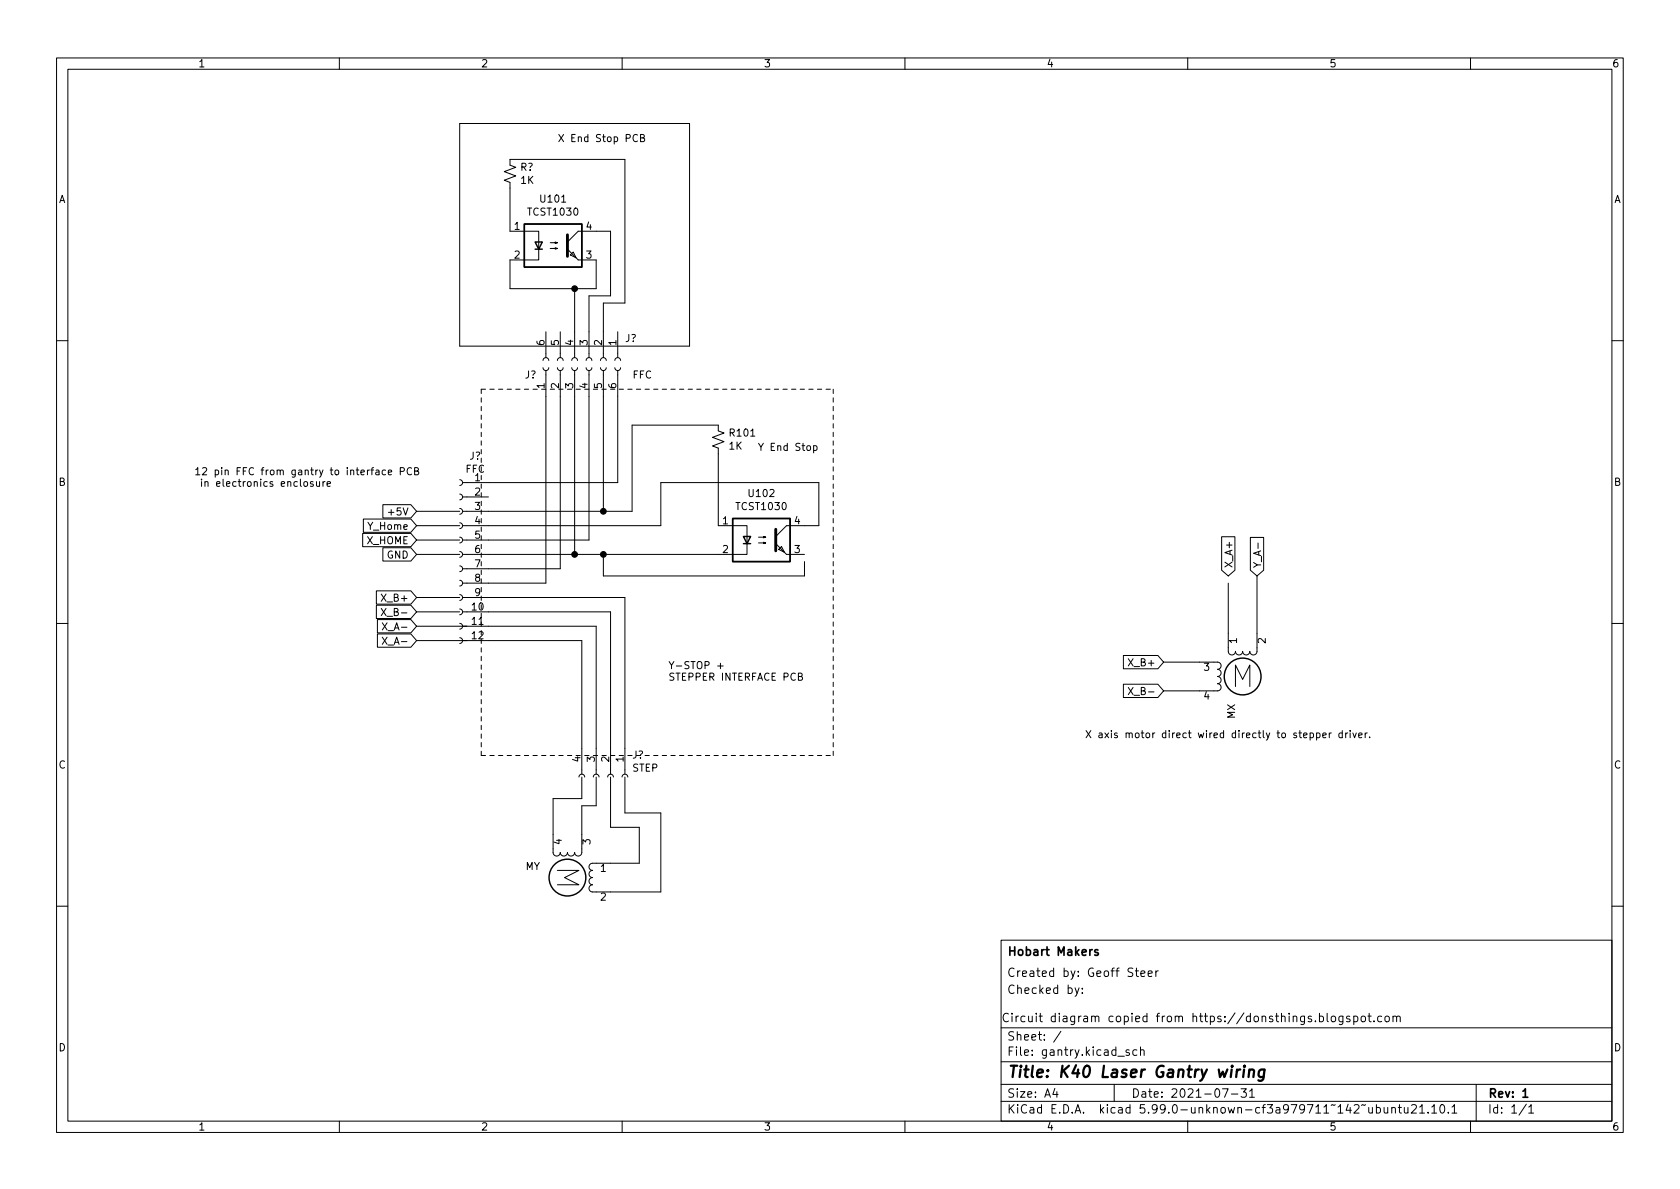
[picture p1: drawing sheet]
<svg xmlns="http://www.w3.org/2000/svg" width="297mm" height="210mm" viewBox="0 0 297 210" stroke-linecap="round" stroke-linejoin="round" font-family="sans-serif">
<g fill="none" stroke="#000" stroke-width=".18">
<path d="M10 10.2h277v190.1h-277zM12 12.2h273v186.1h-273zM60 10.2v2M110 10.2v2M160 10.2v2M210 10.2v2M260 10.2v2M81.3 21.8h40.6v39.4h-40.6zM98.8 23.8l.8 1.2M99.6 23.8l-.8 1.2M96.5 58.7v4.5M97.3 43.9h1.3l-.4 .2v-.3l.4 .1"/>
<path d="M97.3 42.9h1.3l-.4 .1v-.2l.4 .1M99.1 58.7v4.5M100.3 44.1l1.9 1.9h3.2v5h-15.2v-5h5v-5.1h-5v-8.6l-1-.4 2-.8-2-.8 2-.7-1-.4v-1h20.3v25.4h-3.8v9.6M100.3 42.8l1.9-1.9h5.7v11.4h-3.8v10.9M100.8 45.1l.5-.5 .6 1zM101.6 51v12.2M109.2 58.7v4.5M10 60.2h2M96 63.7l.2-.3 .3-.2 .4 .2 .1 .3M96 65l.2 .4 .3 .1 .4-.1 .1-.4M96.5 65.5v37.6h-14.7M98.6 63.7l.1-.3 .4-.2 .3 .2 .2 .3"/>
<path d="M98.6 65l.1 .4 .4 .1 .3-.1 .2-.4M99.1 65.5v35.1h-17.3M101.1 63.7l.1-.3 .4-.2 .4 .2 .1 .3M101.1 65l.1 .4 .4 .1 .4-.1 .1-.4M101.6 65.5v32.5M103.6 63.7l.2-.3 .3-.2 .4 .2 .1 .3M103.6 65l.2 .4 .3 .1 .4-.1 .1-.4M104.1 65.5v30h-22.3M106.2 63.7l.1-.3 .4-.2 .3 .2 .2 .3M106.2 65l.1 .4 .4 .1 .3-.1 .2-.4M106.7 65.5v24.9M108.7 63.7l.2-.3 .3-.2 .4 .2 .1 .3"/>
<path d="M108.7 65l.2 .4 .3 .1 .4-.1 .1-.4M109.2 65.5v19.8h-27.4M134.1 78.4l.4 .7 .5-.7M134.5 79.1v.6M285 60.2h2M53.8 85.3l.2-.1 .3 .1 .1 .5-.1 .1-.3 .1-.2-.1zM55.4 85.2h-.4l-.1 .1v.2l.5 .1v.3h-.5M56 85.2v.7l.3 .1 .2-.1M56.5 85.2v.8M57.1 85.2v.8M57.5 85.2l-.4 .2M57.8 85.6l.6-.1v-.3h-.4l-.2 .1 .1 .6h.5"/>
<path d="M64.1 94.3h8.5l1.1 1.2-1.1 1.2h-8.5zM64.2 91.8h8.4l1.1 1.2-1.1 1.1h-8.4zM66.5 83.2h.5v.8M67 83.4l-.4 .1-.2 .2 .2 .3 .4-.1M67.7 96.9h4.9l1.1 1.1-1.1 1.2h-4.9zM67.7 89.2h4.9l1.1 1.2-1.1 1.2h-4.9zM68.2 83.2l-.4-.1-.2 .3 .1 .5h.5M68.7 83.5l.6-.1-.1-.2-.4-.1-.1 .2v.6h.5M70.8 83.4l.6-.1 .1-.2-.1-.3-.6-.1v1.3M72.8 82.8a.6 .6 0 0 0-.9 .4 .6 .6 0 0 0 .6 .8l.3-.2M73.3 83.3l.6-.1 .1-.1-.1-.3-.6-.1v1.3h.5l.2-.2v-.3l-.3-.2M73.7 98h7.6"/>
<path d="M73.7 95.5h7.6M73.7 93h7.6M73.7 90.4h7.6M81.3 97.5l.3 .2 .2 .3-.2 .4-.3 .1M81.3 95l.3 .1 .2 .4-.2 .4-.3 .1M81.3 92.5l.3 .1 .2 .4-.2 .3-.3 .2M81.3 89.9l.3 .2 .2 .3-.2 .4-.3 .1M81.3 87.4l.3 .1 .2 .4-.2 .3-.3 .2M81.3 84.8l.3 .2 .2 .3-.2 .4-.3 .1M81.8 90.4h30v-15.2h15.2v1l1 .4-2 .7 2 .8-2 .8 1 .3v13.8h5.1v5h-50.3M81.8 93h35v-7.7h28v7.7h-5.7l-1.9 1.9M81.8 87.9h4.6"/>
<path d="M106.7 98v3.8h35.5v-2.5M134.1 96h1.3l-.4 .1v-.2l.4 .1M134.1 95h1.3l-.4 .1v-.2l.4 .1M137.2 96.1l1.9 1.9h3.1M137.7 97.1l.5-.5 .5 1.1zM216 94.9h2.3v5.9l-1.1 1-1.2-1zM221.1 95h2.3v5.8l-1.2 1-1.1-1zM222.4 96v1M10 110.2h2M66.5 104.5h6.1l1.1 1.2-1.1 1.1h-6.1zM66.5 107h6.1l1.1 1.2-1.1 1.2h-6.1zM66.7 112.1h5.9l1.1 1.2-1.1 1.2h-5.9z"/>
<path d="M66.7 109.6h5.9l1.1 1.1-1.1 1.2h-5.9zM67.4 107.6l.9 1.3M67.6 112.7l.8 1.2M67.6 110.1l.8 1.3M68.3 107.6l-.9 1.3M68.4 112.7l-.8 1.2M68.4 110.1l-.8 1.3M73.7 113.3h29.2v23.6M73.7 110.7h31.7v26.2M73.7 108.2h7.6M73.7 105.7h7.6M81.3 112.8l.3 .1 .2 .4-.2 .3-.3 .2"/>
<path d="M81.3 110.2l.3 .2 .2 .3-.2 .4-.3 .1M81.3 107.7l.3 .1 .2 .4-.2 .4-.3 .1M81.3 105.2l.3 .1 .2 .4-.2 .3-.3 .2M81.3 102.6l.3 .2 .2 .3-.2 .4-.3 .1M81.3 100.1l.3 .1 .2 .4-.2 .3-.3 .2M81.8 108.2h26.1v28.7M81.8 105.7h28.7v31.2M126.9 117.8h1M127.4 117.3v1M141.2 119.6h.5l.1-.2v-.3l-.6-.1v1.3h.5l.1-.1 .1-.3-.3-.3M198.6 115.9h6.1l1 1.2-1 1.2h-6.1zM205.7 117.1h9.6a.64 .64 0 0 1 .6 .6 .64 .64 0 0 1-.6 .7 .64 .64 0 0 1 .6 .6 .64 .64 0 0 1-.6 .6 .64 .64 0 0 1 .6 .7 .64 .64 0 0 1-.6 .6 .64 .64 0 0 1 .6 .6 .64 .64 0 0 1-.6 .7h-9.6"/>
<path d="M222.2 101.8v13.4a.64 .64 0 0 1-.6 .6 .64 .64 0 0 1-.6-.6 .64 .64 0 0 1-.7 .6 .64 .64 0 0 1-.6-.6 .64 .64 0 0 1-.6 .6 .64 .64 0 0 1-.7-.6 .64 .64 0 0 1-.6 .6 .64 .64 0 0 1-.6-.6v-12.1M285 110.2h2M102.4 137.4l.1-.4 .4-.1 .3 .1 .2 .4M102.9 137.4v3.8h-5.1v9.5a.64 .64 0 0 0 .6 .7 .64 .64 0 0 0 .7-.7 .64 .64 0 0 0 .6 .7 .64 .64 0 0 0 .6-.7 .64 .64 0 0 0 .7 .7 .64 .64 0 0 0 .6-.7 .64 .64 0 0 0 .6 .7 .64 .64 0 0 0 .7-.7v-8.2h2.5v-5.1M104.9 137.4l.2-.4 .3-.1 .4 .1 .1 .4M107.4 137.4l.2-.4 .3-.1 .4 .1 .2 .4M107.9 137.4v8.9h5.1v6.3h-8.2a.64 .64 0 0 0-.7 .7 .64 .64 0 0 0 .7 .6 .64 .64 0 0 0-.7 .7 .64 .64 0 0 0 .7 .6 .64 .64 0 0 0-.7 .6 .64 .64 0 0 0 .7 .7 .64 .64 0 0 0-.7 .6 .64 .64 0 0 0 .7 .6h12v-13.9h-6.3v-6.4M110 137.4l.1-.4 .4-.1 .3 .1 .2 .4M198.6 121h6.1l1 1.2-1 1.1h-6.1zM199.5 121.6l.8 1.2M200.3 121.6l-.8 1.2M218.4 121.4v-3.8l1.3 2.5 1.3-2.5v3.8"/>
<path d="M231.6 129.7l.4-.1 .2 .3-.1 .5h-.5M231.6 129.6v1.3M232.8 129.7l.4-.1 .2 .3-.1 .5h-.5M232.8 129.6v1.3M233.9 130l.6-.1-.1-.2-.3-.1-.2 .2v.6h.5M235 129.6v.9M235.4 129.6l-.4 .3M237.3 129.7l-.3-.1-.3 .3 .1 .5h.5M237.3 129.2v1.3M237.9 129.6v.9M238.3 129.6l-.4 .3M238.7 129.2v.1"/>
<path d="M238.7 129.6v.9M239.2 129.6l.3 .9 .3-.9M240.2 130l.6-.1v-.2l-.4-.1-.2 .2 .1 .6h.5M241.4 129.6v.9M241.7 129.6l-.3 .3M242.2 130.3v.2M98.6 153.9h3.8l-2.6 1.3 2.6 1.3h-3.8M10 160.2h2M177 166.3h108v32h-108zM190.1 174.7l.3 1M190.8 174.7l-.5 1.3-.2 .2M191.4 175.5v.2"/>
<path d="M191.4 174.8v.1M200.7 171.7h.6M200.9 171.2v1.3l.4 .2M201.7 172.2l.7-.2v-.2l-.5-.1-.2 .2 .1 .7h.6M203 172.2l.7-.2-.1-.2-.4-.1-.2 .2 .1 .7h.5M204.4 171.7v1M204.8 171.7l-.3 .1-.1 .2M233.3 179.8l.4-.1 .3 .3v.4l-.1 .2h-.6M233.3 179.2v1.5M234.6 179.2v1.3l.3 .2M235.5 179.8l.4-.1 .2 .3v.4l-.2 .3-.4-.1-.1-.2v-.4zM237.4 179.7v1.2l-.3 .3-.3-.1"/>
<path d="M237.4 179.8l-.4-.1-.3 .3v.4l.2 .2h.5M238.6 179.8l-.3-.1-.2 .2v.2l.5 .2v.3h-.5M239.4 179.8l.4-.1 .3 .3v.4l-.2 .2h-.5M239.4 179.7v1.5M240.8 179.8l.3-.1 .3 .3v.4l-.3 .3-.3-.1-.2-.2v-.4zM241.9 179.7h.5M242.1 179.2v1.3l.3 .2M244.3 179.8l-.4-.1-.3 .3v.4l.1 .2h.6M245 179.8l.4-.1 .2 .3v.4l-.2 .3-.4-.1-.1-.2v-.4zM246.3 179.8l.2-.1 .4 .1v.9M246.3 179.7v1M246.9 179.9l.2-.2 .4 .1 .1 .9"/>
<path d="M285 160.2h2M60 198.3v2M110 198.3v2M160 198.3v2M177 194.8h108M177 191.8h108M177 187.8h108M177 181.8h108M186.5 192.5l-.4 1h1M186.9 193v1M187.6 182.4l-1.3 1.9M197 191.8v3"/>
<path d="M199.6 185.7l-.3-.1-.2 .2v.3l.5 .1v.4h-.5M201 185.7l-.4-.1-.3 .3v.4l.1 .3h.6M201.6 185.8l.3-.2 .3 .1 .1 .9M201.6 185.1v1.5M210 198.3v2M216.1 192.5h1l-.6 1.5M217.7 193.5h1.2M219.4 192.5h1l-.5 .6 .4 .1v.7l-.2 .1h-.5l-.2-.1M220.9 193l.5-.5v1.5M220.9 194h.9M242.9 180.5v.2M243.4 195.9l.4-.1 .3 .3v.4l-.2 .3h-.5"/>
<path d="M243.4 195.3v1.5M244.7 195.8l.1 1h.3l.3-.1M245.4 195.8v1M246.1 196l.2-.2 .3 .1 .1 .9M246.1 195.8v1M247.2 195.8h.6M247.4 195.3v1.3l.4 .2M248.3 195.8l.1 1h.3l.2-.1M248.9 195.8v1M249.6 195.5l.5-.2 .3 .2v.3l-.9 1h.9M251 195.8l.4-.5v1.5M251 196.8h.9"/>
<path d="M252.5 196.7v.1M253.1 195.8l.5-.5v1.5M253.1 196.8h.9M254.8 195.4l.1-.1a.81 .81 0 0 1 .6 .7 .81 .81 0 0 1-.3 .8h-.1a.81 .81 0 0 1-.6-.6 .81 .81 0 0 1 .3-.8zM256.1 196.7v.1M256.7 195.8l.4-.5v1.5M256.7 196.8h.9M260 198.3v2M261 191.8v6.5M269.9 195.3l-1.3 1.9M270.3 195.8l.4-.5v1.5M270.3 196.8h.9"/>
</g>
<path d="M194.1 168l-.3-.1-.2 .2v.3l.5 .1v.4h-.5M269.3 193l.4-.5v1.5M269.3 194h.8" fill="none" stroke="#000" stroke-width=".3"/>
<path d="M218.7 189.1l-.1 1.4M219.3 189.1l-.4 .1-.2 .3M220 189.1l-.2 1.4M220 188.5l-.1 .1 .1 .1 .1-.1-.1-.1v.2M220.9 189.3a.49 .49 0 0 1 .8 .1l-.1 1.1M220.9 189.1l-.1 1.4M223.6 189.2a.66 .66 0 0 0-1 .3l-.1 .6 .2 .3 .1 .1 .6-.1M223.6 189.1l-.2 1.6a.6 .6 0 0 1-.9 .3" fill="none" stroke="#000" stroke-width=".4"/>
<g fill="none" stroke="#000" stroke-width=".25">
<path d="M92.7 39.6h10.2v7.6h-10.2zM94.6 42.8h1.3l-.7 1.3zM94.6 44.1h1.3M129.5 91.7h10.2v7.6h-10.2zM131.4 94.9h1.3l-.6 1.2zM131.4 96.1h1.3"/>
<circle cx="219.7" cy="119.6" r="3.3"/>
<circle cx="100.3" cy="155.2" r="3.3"/>
</g>
<path d="M100.3 41.5v3.8M137.2 93.6v3.8" fill="none" stroke="#000" stroke-width=".51"/>
<path d="M85.1 68.8v64.8M85.1 68.8h62.2M147.3 68.8v64.8M85.1 133.6h62.2" fill="none" stroke="#000" stroke-width=".18" stroke-dasharray=".8 .8"/>
<g fill="#000" stroke="#000" stroke-width=".18">
<circle cx="101.6" cy="51" r=".51"/>
<circle cx="101.6" cy="98" r=".51"/>
<circle cx="106.7" cy="90.4" r=".51"/>
<circle cx="106.7" cy="98" r=".51"/>
</g>
<text font-size="2.8" x="178" y="190.6">Title: K40 Laser Gantry wiring</text>
<g font-size="2.1">
<text x="178" y="169">Hobart Makers</text>
<text x="178" y="172.8">Created by: Geoff Steer</text>
<text x="178" y="175.8">Checked by:</text>
<text x="177" y="180.8">Circuit diagram copied from https://donsthings.blogspot.com</text>
<text x="178" y="184">Sheet: /</text>
<text x="178" y="186.7">File: gantry.kicad_sch</text>
<text x="178" y="196.9">KiCad E.D.A. kicad 5.99.0-unknown-cf3a979711~142~ubuntu21.10.1</text>
<text x="178" y="194.1">Size: A4</text>
<text x="200" y="194.1">Date: 2021-07-31</text>
<text x="263" y="194.1">Rev: 1</text>
<text x="263" y="196.9">Id: 1/1</text>
</g>
<g font-size="1.8">
<text x="35" y="11.9">1</text>
<text x="85" y="11.9">2</text>
<text x="135" y="11.9">3</text>
<text x="185" y="11.9">4</text>
<text x="235" y="11.9">5</text>
<text x="285" y="11.9">6</text>
<text x="100.6" y="25.1">X End Stop PCB</text>
<text x="10.3" y="35.9">A</text>
<text x="92" y="30.2">R?</text>
<text x="92.1" y="32.5">1K</text>
<text x="95.7" y="35.8">U101</text>
<text x="285.3" y="35.9">A</text>
<text x="90.9" y="40.6">1</text>
<text x="93.5" y="38.1">TCST1030</text>
<text x="103.6" y="40.6">4</text>
<text x="90.9" y="45.7">2</text>
<text x="103.6" y="45.7">3</text>
<text x="96.3" y="61.1" transform="rotate(-90 96.3 61.1)">6</text>
<text x="98.8" y="61.1" transform="rotate(-90 98.8 61.1)">5</text>
<text x="101.3" y="61.1" transform="rotate(-90 101.3 61.1)">4</text>
<text x="103.9" y="61.1" transform="rotate(-90 103.9 61.1)">3</text>
<text x="106.4" y="61.1" transform="rotate(-90 106.4 61.1)">2</text>
<text x="109" y="61.1" transform="rotate(-90 109 61.1)">1</text>
<text x="110.5" y="60.5">J?</text>
<text x="92.8" y="66.9">J?</text>
<text x="96.3" y="68.7" transform="rotate(-90 96.3 68.7)">1</text>
<text x="98.8" y="68.7" transform="rotate(-90 98.8 68.7)">2</text>
<text x="101.3" y="68.7" transform="rotate(-90 101.3 68.7)">3</text>
<text x="103.9" y="68.7" transform="rotate(-90 103.9 68.7)">4</text>
<text x="106.4" y="68.7" transform="rotate(-90 106.4 68.7)">5</text>
<text x="109" y="68.7" transform="rotate(-90 109 68.7)">6</text>
<text x="112.1" y="66.9">FFC</text>
<text x="129.1" y="77.2">R101</text>
<text x="82.3" y="83.6">FFC</text>
<text x="83" y="81.3">J?</text>
<text x="128.9" y="79.5">1K</text>
<text x="135.3" y="79.7">Y End Stop</text>
<text x="10.3" y="85.9">B</text>
<text x="34.3" y="84">12 pin FFC from gantry to interface PCB</text>
<text x="34.8" y="86.1">in electronics enclosure</text>
<text x="84" y="85.1">1</text>
<text x="84" y="87.6">2</text>
<text x="132.5" y="87.9">U102</text>
<text x="285.3" y="85.9">B</text>
<text x="65.2" y="93.7">Y_Home</text>
<text x="69.1" y="91.1">+5V</text>
<text x="84" y="90.2">3</text>
<text x="84" y="92.7">4</text>
<text x="84" y="95.2">5</text>
<text x="127.8" y="92.7">1</text>
<text x="130.3" y="90.2">TCST1030</text>
<text x="140.5" y="92.7">4</text>
<text x="64.9" y="96.2">X_HOME</text>
<text x="68.4" y="98.8">GND</text>
<text x="84" y="97.8">6</text>
<text x="84" y="100.3">7</text>
<text x="127.8" y="97.8">2</text>
<text x="140.5" y="97.8">3</text>
<text x="217.9" y="100.5" transform="rotate(-90 217.9 100.5)">X_A+</text>
<text x="223" y="100.5" transform="rotate(-90 223 100.5)">Y_A-</text>
<text x="67.9" y="106.4">X_B+</text>
<text x="83.5" y="107.9">10</text>
<text x="84" y="102.9">8</text>
<text x="84" y="105.4">9</text>
<text x="68.3" y="111.5">X_A-</text>
<text x="68.3" y="108.9">X_B-</text>
<text x="83.5" y="110.5">11</text>
<text x="83.5" y="113">12</text>
<text x="218.7" y="113.8" transform="rotate(-90 218.7 113.8)">1</text>
<text x="223.8" y="113.8" transform="rotate(-90 223.8 113.8)">2</text>
<text x="68.3" y="114">X_A-</text>
<text x="118.1" y="118.3">Y-STOP +</text>
<text x="199.9" y="117.8">X_B+</text>
<text x="212.9" y="118.6">3</text>
<text x="118.1" y="120.4">STEPPER INTERFACE PCB</text>
<text x="200.4" y="122.9">X_B-</text>
<text x="212.9" y="123.7">4</text>
<text x="191.8" y="130.5">X axis motor direct wired directly to stepper driver.</text>
<text x="218.4" y="127.1" transform="rotate(-90 218.4 127.1)">MX</text>
<text x="10.3" y="135.9">C</text>
<text x="102.6" y="134.7" transform="rotate(-90 102.6 134.7)">4</text>
<text x="105.2" y="134.7" transform="rotate(-90 105.2 134.7)">3</text>
<text x="107.7" y="134.7" transform="rotate(-90 107.7 134.7)">2</text>
<text x="110.2" y="134.7" transform="rotate(-90 110.2 134.7)">1</text>
<text x="111.8" y="136.4">STEP</text>
<text x="111.8" y="134.1">J?</text>
<text x="285.3" y="135.9">C</text>
<text x="99.3" y="149.3" transform="rotate(-90 99.3 149.3)">4</text>
<text x="104.4" y="149.3" transform="rotate(-90 104.4 149.3)">3</text>
<text x="92.9" y="153.8">MY</text>
<text x="106.2" y="154.2">1</text>
<text x="106.2" y="159.3">2</text>
<text x="10.3" y="185.9">D</text>
<text x="285.3" y="185.9">D</text>
<text x="35" y="199.9">1</text>
<text x="85" y="199.9">2</text>
<text x="135" y="199.9">3</text>
<text x="185" y="199.9">4</text>
<text x="235" y="199.9">5</text>
<text x="285" y="199.9">6</text>
</g>
</svg>
